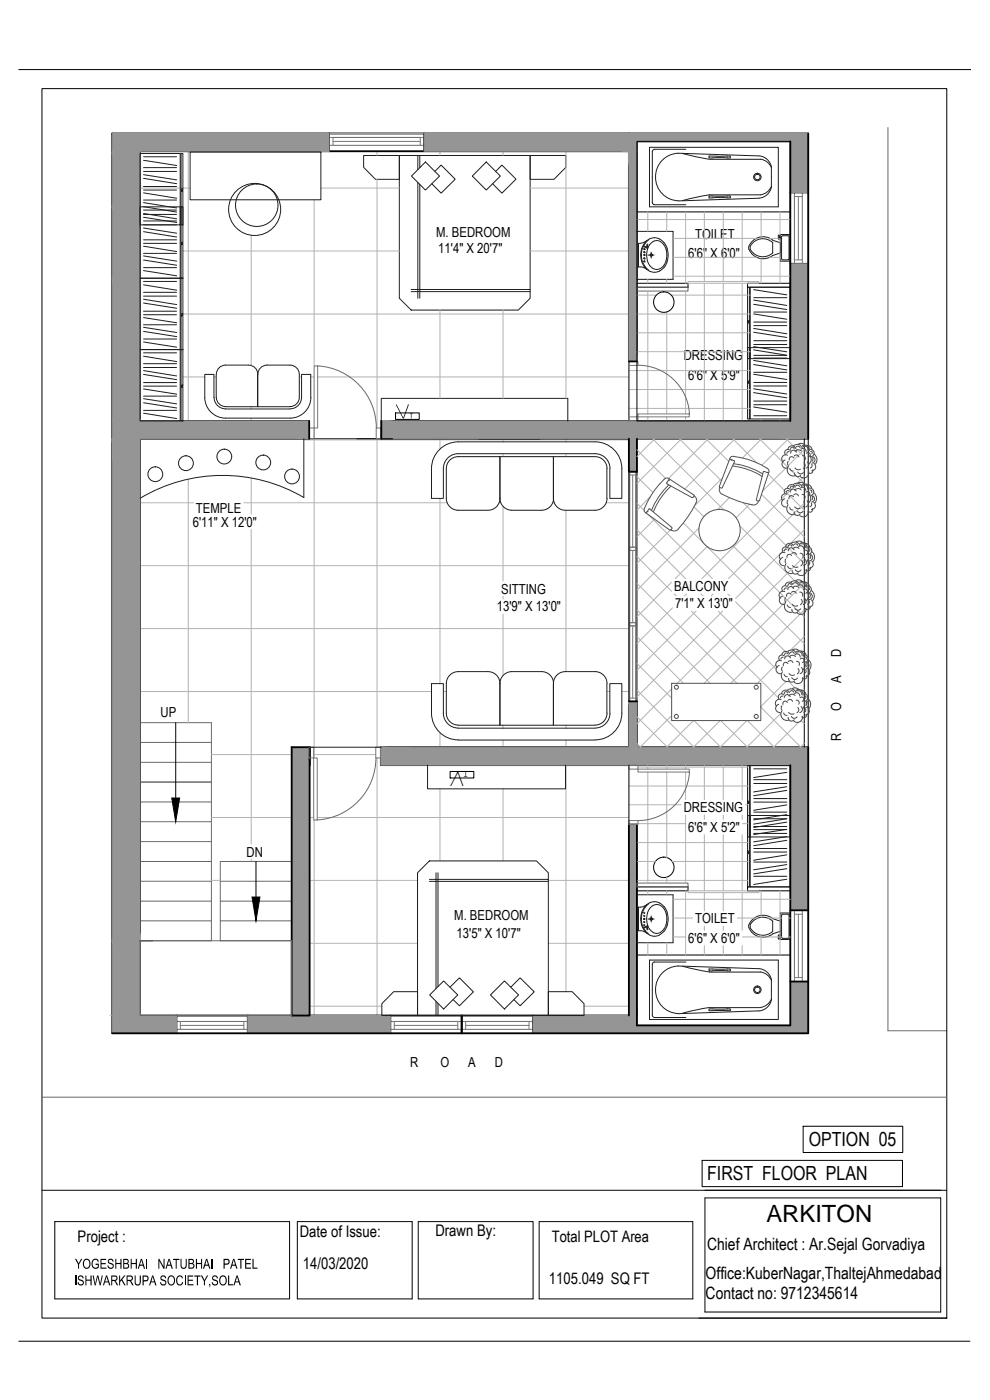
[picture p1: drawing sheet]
<svg xmlns="http://www.w3.org/2000/svg" width="297mm" height="420mm" viewBox="0 0 297 420" stroke-linecap="round" stroke-linejoin="round" font-family="sans-serif">
<!-- layer: window -->
<g fill="none" stroke="#696969" stroke-width=".3">
<path d="M266.4 38.3v271h17.7M33.7 40.1v270M99.9 41.2h26.2M99.9 43.6h26.2M238.4 59v19M240.7 59v19M191.1 86.2h15.3v1.1h-15.3zM95.3 109.8a18.6 18.6 0 0 1 17.6 18.6M191.4 109.6a15.5 15.5 0 0 1 15.5 14.6M188.9 142.6v21.6M190.7 142.6v21.6M188.9 165.2v21.7"/>
<path d="M190.7 165.2v21.7M188.9 187.8v21.7M190.7 187.8v21.7M42 216.9h21.4v65.4h-21.4M42 234.7h21.4M42 235.8v69M42 222.8h21.4M42 228.8h21.4M112.8 227.4a18.6 18.6 0 0 1-17.6 18.7M206.9 231.7a15.5 15.5 0 0 1-15.5 14.6M42 240.7h21.4M42 252.6h21.4"/>
<path d="M42 246.6h21.4M42 258.5h21.4M87.5 258.5h-21.4v23.8h21.4M42 264.5h21.4M42 276.4h21.4M42 270.4h21.4M66.1 264.5h21.4M66.1 276.4h21.4M66.1 270.4h21.4M191.1 265h15.3v1.2h-15.3zM238.4 274.4v19M240.7 274.4v19"/>
<path d="M42 282.3h45.5v22.5h-45.5zM54.1 308.9h19.1M54.1 306.5h19.1M118.3 308.9h19M118.3 306.5h19M139.7 308.9h19M139.7 306.5h19M12.6 329.3h271.5"/>
</g>
<!-- layer: frame -->
<g fill="none" stroke="#777" stroke-width=".3">
<path d="M98.7 41.2h1.2v2.4h-1.2zM99.9 42.4h26.2M126.1 41.2h1.2v2.4h-1.2zM238.4 57.8h2.3v1.2h-2.3zM239.5 59v19M238.4 78h2.3v1.2h-2.3zM94.2 109.8h1.1v18.7h-1.1zM188.7 108.5h2.7v1.2h-2.7zM92.8 128.5h1.4v3.2h-1.4zM112.9 128.5h1.4v3.2h-1.4zM188.7 125.1h2.7v1.2h-2.7zM191.4 124.2h15.4v.9h-15.4z"/>
<path d="M188.9 141.6h1.8v1h-1.8zM189.8 142.6v21.6M188.9 164.2h1.8v1h-1.8zM189.8 165.2v21.7M188.9 186.9h1.8v.9h-1.8zM189.8 187.8v21.7M188.9 209.5h1.8v1h-1.8zM92.7 224.3h1.4v3.2h-1.4zM94.1 227.5h1.1v18.6h-1.1zM112.7 224.3h1.5v3.2h-1.5zM188.7 229.6h2.7v1.2h-2.7zM191.4 230.8h15.4v.9h-15.4z"/>
<path d="M188.7 246.3h2.7v1.2h-2.7zM238.4 273.2h2.3v1.2h-2.3zM239.5 274.4v19M238.4 293.4h2.3v1.2h-2.3zM52.9 306.5h1.2v2.4h-1.2zM54.1 307.7h19.1M73.2 306.5h1.2v2.4h-1.2zM117.1 306.5h1.2v2.4h-1.2zM118.3 307.7h19M137.3 306.5h1.2v2.4h-1.2zM138.5 306.5h1.2v2.4h-1.2zM139.7 307.7h19"/>
<path d="M158.7 306.5h1.2v2.4h-1.2z"/>
</g>
<!-- layer: stair -->
<path d="M98.7 45.4h28.6M98.7 40.1h28.6M237.1 57.8v21.4M242.5 57.8v21.4M237.1 273.2v21.4M242.5 273.2v21.4M52.9 304.8h21.5M52.9 310.1h21.5M117.1 304.8h42.8M117.1 310.1h42.8" fill="none" stroke="#9f9f9f" stroke-width=".3"/>
<!-- layer: wall -->
<g fill="none" stroke="#000" stroke-width=".55">
<path d="M98.7 40.1v5.3M127.3 40.1v5.3M237.1 57.8h5.4M237.1 79.2h5.4M87.5 224.3h5.4v80.5h-5.4zM92.9 224.3v5.3M237.1 273.2h5.4M237.1 294.6h5.4M52.9 304.8v5.3M74.4 304.8v5.3M87.5 304.8h-45.5v-173.1h50.8v-5.4h-50.8v-80.9h146.7v63.1h2.4v-66.1h46v83.9h-122.7v5.4h74.3v9.9h2.4v-9.9h51.4v-91.6h-208.8v270h208.8v-85.8h-51.4v-13.8h-2.4v13.8h-74.4v5.3h122.8v78.1h-46v-60.2h-2.4v57.3h-95.8M117.1 304.8v5.3"/>
<path d="M138.5 304.8v5.3M159.9 304.8v5.3"/>
</g>
<!-- layer: dimension -->
<g fill="none" stroke="#000" stroke-width=".3">
<path d="M191.1 42.4h46v83.9h-46zM191.1 63.6h46M191.1 85h15.3v1.2h-15.3M237.1 85h-12.8v1.2h12.8M107.1 131.7h10.7M241.3 131.7v92.6M242.5 131.7v92.6M188.7 141.6v68.9M191.1 141.6v68.9M52.7 216.9v22.6M76.8 258.5v10.7M191.1 266.2h15.3v1.1h-15.3"/>
<path d="M237.1 266.2h-12.8v1.1h12.8M191.1 286.6h46M241 338h29.9v7.9h-29.9zM210.7 348.2h60.1v7.9h-60.1z"/>
<circle cx="199.2" cy="90.7" r="3.1"/>
<circle cx="199.2" cy="260.3" r="3.1"/>
</g>
<!-- layer: FINA -->
<path d="M12.6 26.6h271.5v369h-271.5zM12.6 357.2h271.5M211.5 359.5h70.8v34.3h-70.8zM16.4 366.6h70.5v23.2h-70.5zM89.2 366.6h34.5v23.2h-34.5zM125.5 366.6h34.4v23.2h-34.4zM161.8 366.6h46.1v23.2h-46.1zM209.6 395.6h74.5" fill="none" stroke="#000" stroke-width=".3"/>
<!-- layer: 0 -->
<path d="M5.6 20.9h285.4M291 20.9h.1M5.6 402.5h285.4" fill="none" stroke="#000" stroke-width=".3"/>
<!-- layer: text -->
<g fill="#000">
<path d="M22.5 377.8h.4l.7 1.4 .7-1.4h.4l-1 1.7v1.3h-.3v-1.3zM32.4 378.1l.4-.3h.7l.5 .4 .1 .4h-.3l-.4-.5h-.5l-.2 .3 .1 .5 1 .3 .3 .5v.7l-.5 .4h-.8l-.5-.5-.1-.5h.3l.2 .5 .4 .2 .5-.1 .2-.3-.1-.5-1.2-.5zM51.9 377.8h1.9v.3h-.8v2.7h-.3v-2.7h-.8zM54.2 377.8h.3v2.2l.4 .5 .7-.3 .1-2.4h.3v2.4l-.6 .6h-.7l-.4-.4zM71.3 377.8h1.9v.3h-.8v2.7h-.3v-2.7h-.8zM23.5 383l.9-.3 .6 .4 .1 .5-.3 .1-.1-.4-.3-.2-.7 .3 .1 .5 1.1 .4 .3 .4-.1 .6-.4 .5h-.7l-.6-.5-.1-.5h.3l.1 .4 .4 .3 .5-.1 .3-.3-.2-.5-1.3-.7zM25.6 382.8h.3v1.2h1.2v-1.2h.4v3h-.4v-1.4h-1.2v1.4h-.3zM27.7 378.2l.6-.4 1.1 .2 .2 .6-.2 .1-.4-.6-.8 .1-.3 .4-.1 .9 .4 .8 .6 .2 .6-.3v-.6h-.7v-.4h.9l-.1 1.3-1.1 .3-.6-.3-.4-1.1zM27.8 382.8h.3l.4 2.5 .6-2.5h.4l.5 2.5 .5-2.5h.3l-.6 3h-.3l-.6-2.7-.6 2.7h-.3zM30.2 377.8h1.6v.3h-1.3v1h1.3v.3h-1.3v1h1.4v.4h-1.7zM34.6 377.8h.3v1.2h1.2v-1.2h.4v3h-.4v-1.4h-1.2v1.4h-.3zM35.7 382.8h.3v1.5l1.2-1.5h.4l-.9 1.2 1 1.8h-.4l-.8-1.5-.5 .4v1.1h-.3z"/>
<path d="M39.2 377.8h.3v1.2h1.2v-1.2h.4v3h-.4v-1.4h-1.2v1.4h-.3zM40.4 382.8h.3v2.1l.4 .6 .7-.3 .1-2.4h.4l-.1 2.3-.4 .7h-.9l-.5-.6zM47.5 377.8h.3l1.3 2.3v-2.3h.3v3h-.4l-1.2-2.4v2.4h-.3zM48.2 383.1l.4-.3 .6-.1 .6 .6v.3l-.3 .1v-.4l-.4-.2-.6 .1-.1 .3 .1 .3 1.3 .7 .1 .8-.4 .5h-.8l-.6-.4-.1-.6h.3l.1 .4 .4 .3 .6-.1 .2-.4-.1-.3-1.3-.7zM53.2 383l1-.3 .6 .6 .1 .3-.3 .1-.3-.5-.5-.1-.6 .6v1.2l.4 .5 .6 .1 .4-.8 .4 .1-.7 1h-.6l-.7-.6-.2-1.3zM56.3 382.8h1.7v.3h-1.4v1h1.3v.3h-1.3v1h1.5v.4h-1.8zM58.3 382.8h1.9v.3h-.8v2.7h-.3v-2.7h-.8zM58.8 377.8h.3v1.2h1.2v-1.2h.3v3h-.3v-1.4h-1.2v1.4h-.3zM60.3 382.8h.3l.8 1.4 .7-1.4h.4l-1 1.7v1.3h-.3v-1.3zM62.8 385.3h.3v.7l-.3 .3zM63.9 382.9l1.1-.1 .3 .5 .1 .3-.3 .1-.5-.6-.5 .1-.2 .2 .2 .5 1.3 .6-.1 .9-.5 .4-.9-.1-.3-.6v-.3h.3v.3l.5 .4h.3l.4-.4-.1-.5-1.2-.5-.2-.7zM68.4 382.8h.4v2.6h1.1v.4h-1.5z"/>
<path d="M73.5 377.8h1.8v.3h-1.4v1h1.3v.3h-1.3v1h1.4v.4h-1.8zM75.7 377.8h.4v2.6h1.1v.4h-1.5z"/>
<path d="M25.2 378.1l.5-.3h.6l.7 .6 .1 1.6-.7 .8h-.8l-.6-.7-.1-1.2zM25.6 378.2l-.4 .7v.9l.4 .6 .6 .1 .6-.7-.1-1.2-.4-.5z"/>
<path d="M37 377.8h1.1l.5 .4v.6l-.3 .4 .4 .2v.7l-.4 .6-1.3 .1zM37.3 378.1v.9l1-.1-.1-.7zM37.3 379.4v1l1-.1v-.8z"/>
<path d="M56.5 377.8h1.2l.5 .4v.7l-.3 .3 .4 .3v.5l-.3 .7-1.5 .1zM56.9 378.1v.9l1-.1-.1-.7zM56.9 379.4v1l1-.1v-.8z"/>
<path d="M67.1 377.8h1.2l.6 .6-.3 1-1.2 .2v1.2h-.3zM67.4 378.1v1.1h.8l.3-.2v-.7z"/>
<path d="M31.8 382.8h.3l1 3h-.4l-.2-.9h-1l-.3 .9h-.3zM31.9 383.1l-.3 1.5h.8z"/>
<path d="M33.4 382.8h1.3l.4 .2 .1 .9-.6 .5 .8 1.4-.4-.1-.8-1.3h-.5v1.4h-.3zM33.7 383.1v1l1.2-.2v-.5l-.2-.2z"/>
<path d="M38 382.8h1.3l.5 .3v.8l-.6 .5 .9 1.4-.5-.1-.8-1.3h-.5v1.4h-.3zM38.3 383.1v1l1.2-.2 .1-.5-.3-.2z"/>
<path d="M42.8 382.8h1.3l.5 .7-.3 .9-1.2 .2v1.2h-.3zM43.1 383.1v1.1l1.1-.1 .1-.6-.3-.3z"/>
<path d="M42.3 377.8h.3l.9 3h-.3l-.3-.9h-1l-.2 .9h-.4zM42.4 378.1l-.4 1.4h.8z"/>
<path d="M45.6 382.8h.4l1 3h-.4l-.3-.9h-1l-.2 .9h-.4zM45.8 383.1l-.4 1.5h.8z"/>
<path d="M50.6 383.1l1-.4 .8 .7 .1 1.5-.7 .9-.9-.1-.6-.7v-1.1zM50.9 383.2l-.3 .7v1l.4 .5 .6 .1 .6-.8-.1-1.1-.4-.5z"/>
<path d="M50.6 377.8h.3l1 3h-.4l-.3-.9h-1l-.2 .9h-.4zM50.7 378.1l-.4 1.4h.9z"/>
<path d="M61.8 377.8h.4l.9 3h-.3l-.3-.9h-1l-.3 .9h-.3zM62 378.1l-.4 1.4h.8z"/>
<path d="M66.1 383.2l.4-.4 .7-.1 .6 .6 .2 1.3-.6 1.1-.9 .1-.6-.6-.1-1.1zM66.5 383.2l-.4 .6v1l.5 .6 .6 .1 .5-.6v-1.2l-.6-.6z"/>
<path d="M69.9 377.8h.4l1 3h-.4l-.3-.9h-.9l-.3 .9h-.4zM70.1 378.1l-.4 1.4h.8z"/>
<path d="M71 382.8h.3l1 3h-.4l-.3-.9h-1l-.2 .9h-.4zM71.1 383.1l-.4 1.5h.8z"/>
</g>
<path d="M44 377.8v3M55.5 382.8v3" fill="none" stroke="#000" stroke-width=".3"/>
<path d="M63.6 377.8v3M22.7 382.8v3" fill="none" stroke="#000" stroke-width=".34"/>
<!-- layer: furniture -->
<g fill="none" stroke="#1d1d1d" stroke-width=".3">
<path d="M42 46.1h12.1v21.4h-12.1zM43.1 56h9.9M43.1 57h9.9M43.1 57.9l9.9 1.6M43.1 53.5l9.9 1.6M43.1 51.4h9.9M43.1 47h9.9M43.1 48.1l9.9 1.6M43.1 50.3h9.9M43.1 52.4l9.9 1.6M54.3 46.1h.6v10.6h-.3v.6h-.3zM54.6 56.8h.3v10.7h-.6v-10.1h.3z"/>
<path d="M57 45.6h39.3v14.4h-39.3zM109.1 46.7h10.7v7.1h-7.1l-3.6-3.6zM119.8 46.7h39.3v42.8l-3.6 3.6h-32.1l-3.6-3.6zM125.4 46.7v4.2M125.4 54.8v34.7M126 46.7v3.6M126 55.3v34.2M127.6 48.6l4.3 4.2-4.3 4.2-4.1-4.2zM130.5 51.4l1.8-1.9 4.3 4.3-4.3 4.2-2.7-2.9M145.9 48.6l4.2 4.2-4.2 4.2-4.2-4.2zM148.7 51.4l1.9-1.9 4.2 4.3-4.2 4.2-2.8-2.9M159.1 46.7h10.7v3.5l-3.6 3.6h-7.1z"/>
<path d="M194.9 44.2h38.6v17.9h-38.6zM196.4 44.8h9.4M196.4 44.8l-.5 .2-.2 .5v15.3l.2 .4 .5 .2M204.8 46.1l8 1.7h15.4l1.2 .3 1 .7 1.1 1.6M212.7 46.8h6.4v.6h-6.4zM212.9 58.5l-8.1 1.7M213.7 59.4h-1v-.6h6.4v.6h-.9M218.3 59.4h-4.6M227.7 46.8l-24.2-.8a7.1 7.1 0 0 0-6.8 7.1 7.1 7.1 0 0 0 6.8 7.2M227.8 46.8a4.2 4.2 0 0 1 3.7 3.5v5.6a4.1 4.1 0 0 1-3.7 3.6l-24.3 .8M231.5 55.9l-.7 1.1-.9 .8-1.7 .7h-15.4M42 62.1h12.1v21.4h-12.1z"/>
<path d="M43.1 73h9.9M43.1 72h9.9M43.1 76.8l9.9 1.6M43.1 73.9l9.9 1.6M43.1 76h9.9M43.1 78l9.9 1.6M43.1 69.5l9.9 1.6M43.1 67.5h9.9M43.1 63h9.9M43.1 64.1l9.9 1.6M43.1 66.3h9.9M43.1 68.4l9.9 1.6"/>
<path d="M43.1 60.8l9.9 1.6M43.1 60h9.9M43.1 62l9.9 1.6M43.1 64.4h9.9M43.1 65.2l9.9 1.6M54.3 62.1h.6v10.6h-.3v.6h-.3zM54.6 72.8h.3v10.7h-.6v-10.1h.3zM191.1 69.4h10.8v14.4h-10.8M191.6 73v7.1M192.2 73h-.7v7.1l1.2 .1 1.4 .7M192.6 74.5l-.4 2 .4 2.1M192.6 78.6l.9 1.6"/>
<path d="M192.7 74.5l-.3 2 .3 2M192.8 78.5l.8 1.6M193 73.9l1.3 .7M193.1 73.9l-.3 .7M193.1 77.4l.2 .3M193.1 78.3l.2 .3M193.1 74.6l.2 .3M193.1 75.5l.2 .3M193.3 77.3l.1 .3M193.3 77.7h.1M193.3 78.2l.1 .3M193.3 78.6h.1"/>
<path d="M193.3 74.5l.1 .3M193.3 74.9h.1M193.3 75.5l.1 .2M193.3 75.8h.1M193.6 73l-.4 .7M194.1 72.2l-1.8 .8M194.2 73.2l-.1 1.1-1-.5M194.4 73.3l-.2 .6 .2 .5M194.5 76.6h1.8M194.5 72.1l-.9 .9M195.4 75.7v1.8M195.9 72.5a5.1 5.1 0 0 0 .3 8.2 3.1 3.1 0 0 0 3.8-3.3 4.7 4.7 0 0 0-1.8-4.9"/>
<path d="M195.9 72.5a2.18 2.18 0 0 1 2.3 0M196.4 61.4h9.4M199.2 72.9a3.7 3.7 0 0 0-3.8-1.4 3.7 3.7 0 0 0-2.8 3M199.3 72.9l.7 1.3 .4 1.5v1.2l-.3 1.7M200.2 78.6l-.9 1.6M226 72.7a4.2 4.2 0 0 1 5.8 .2l.1 3a4.1 4.1 0 0 1-6.8-1.5 2.08 2.08 0 0 1 .9-1.7zM234.1 71.3h-.2v-.7h-.4v1.1h.6M234.1 70.4h3v8h-3zM234.1 72.9l-2.2-.8a4.5 4.5 0 0 0-7.3 2.4 4.6 4.6 0 0 0 7.3 2.1l2.2-.7M234.5 77.6l.4 .3M234.9 78h1.5M236.4 70.8h-1.7l-.2 .2v6.6"/>
<path d="M236.4 70.8l.4 .3M236.7 71.1v6.5M236.8 77.6l-.4 .3M42 83.5h12.1v21.4h-12.1zM43.1 80.3h9.9M43.1 81.2l9.9 1.6M43.1 93.4h9.9M43.1 94.5h9.9M43.1 98.2l9.9 1.6M43.1 95.3l9.9 1.6M43.1 97.5h9.9M43.1 99.5l9.9 1.5"/>
<path d="M43.1 90.9l9.9 1.6M43.1 88.9h9.9M43.1 84.5h9.9M43.1 85.5l9.9 1.6M43.1 87.7h9.9M43.1 89.8l9.9 1.6M54.3 83.5h.6v10.7h-.3v.6h-.3zM54.6 94.2h.3v10.7h-.6v-10.1h.3zM123.4 86.9h35.7M123.4 87.5h35.7M193.5 80.2l1.3 1.2M193.6 80.1l.9 .9"/>
<path d="M197.9 81.3a3.2 3.2 0 0 1-3 0M199.2 80.2l-1.3 1.2M224.3 86.2h.5v10.1h-.3v.6h-.2zM224.6 96.4h.2v11.2h-.5v-10.6h.3zM225.1 86.2h12v21.4h-12zM226.1 91.3l10 1.6M226.1 94.2l10 1.6M226.1 90.1l10 1.6M226.1 86.9l10 1.6M226.1 98.6l10 1.6M226.1 99.7l10 1.6M226.2 97.7h9.9"/>
<path d="M226.2 96.7h9.9M226.2 93.7h9.9M226.2 89.3h9.9M42 104.9h12.1v21.4h-12.1zM43.1 114.8h9.9M43.1 115.9h9.9M43.1 119.6l9.9 1.6M43.1 116.7l9.9 1.6M43.1 118.9h9.9M43.1 112.4l9.9 1.5M43.1 110.3h9.9M43.1 105.9h9.9"/>
<path d="M43.1 106.9l9.9 1.6M43.1 109.1h9.9M43.1 111.2l9.9 1.6M43.1 101.7h9.9M43.1 102.6l9.9 1.6M54.3 104.9h.6v10.7h-.3v.6h-.3zM54.6 115.6h.3v10.7h-.6v-10.1h.3zM61.4 112.4h2.8v6.8a3.5 3.5 0 0 0 3.5 3.5h19.3a3.5 3.5 0 0 0 3.5-3.4v-6.9h2.7l.1 6.8a6.2 6.2 0 0 1-6.3 6.3h-19.3a6.2 6.2 0 0 1-6.3-6.2zM65.5 110.6a2.77 2.77 0 0 1 2.2-1h6.9a2.77 2.77 0 0 1 2.8 2.7l-.1 9.8-9.6-.1a2.84 2.84 0 0 1-2.8-2.7v-7zM78.4 110.2l1.7-.6h6.9a2.77 2.77 0 0 1 2.8 2.7v7a2.77 2.77 0 0 1-2.8 2.7l-9.7 .1v-9.7a2.99 2.99 0 0 1 1.1-2.2zM188.7 108.5v17.8M224.3 104.3h.5v10.1h-.3v.6h-.2z"/>
<path d="M224.6 114.4h.2v11.3h-.5v-10.7h.3zM225.1 104.3h12v21.4h-12zM226.1 109.4l10 1.6M226.1 112.3l10 1.6M226.1 108.2l10 1.6M226.1 105l10 1.6M226.1 116.7l10 1.6M226.1 117.8l10 1.6M226.1 104l10 1.6M226.2 115.8h9.9M226.2 114.8h9.9M226.2 111.7h9.9"/>
<path d="M226.2 107.5h9.9M226.2 102.2h9.9M226.2 106.7h9.9M226.2 103.4h9.9M43.1 120.9l9.9 1.5M43.1 123.2h9.9M43.1 124l9.9 1.6M91.2 131.7v17.6a48.1 48.1 0 0 0-49.2 .2M92.8 131.7h21.4M114.4 126.4v-6.8h56v6.8M135 138.1a3.6 3.6 0 0 1 2.5-1.1h12.5v12.6a3.6 3.6 0 0 1-3.6 3.5h-8.9a3.6 3.6 0 0 1-3.6-3.5v-9a3.6 3.6 0 0 1 1.1-2.5zM166 137h12.6a3.5 3.5 0 0 1 3.5 3.6v9a3.6 3.6 0 0 1-3.5 3.5h-9a3.6 3.6 0 0 1-3.6-3.5z"/>
<path d="M226.1 122.1l10 1.6M226.2 120.4h9.9M226.2 124.8h9.9M226.2 121.5h9.9M150 149.6v-12.6h16v12.6M150 149.6a3.6 3.6 0 0 0 3.6 3.5h8.9M166.1 149.6a3.6 3.6 0 0 1-3.6 3.5M183 140.6a4.5 4.5 0 0 0-4.5-4.4h-41a4.5 4.5 0 0 0-4.5 4.4v9h-3.5v-9a8 8 0 0 1 8-8h41a8 8 0 0 1 8.1 8v9h-3.6v-9M129.5 214a8 8 0 0 0 8 8.1M129.5 214.1v-8.9h3.5v8.9M133.9 214a3.6 3.6 0 0 0 3.6 3.6M150 205.2v12.4h-12.5"/>
<path d="M150 205.2v12.4h16v-12.4M150 205.1a3.6 3.6 0 0 0-3.6-3.5h-8.9a3.6 3.6 0 0 0-3.6 3.5v9M162.5 201.6h-8.9a3.6 3.6 0 0 0-3.6 3.5M162.5 201.6a3.6 3.6 0 0 1 3.6 3.5M166 205.1a3.6 3.6 0 0 1 3.6-3.5h9a3.6 3.6 0 0 1 3.5 3.5v9M166 205.2v12.4h12.5M182.1 214a3.6 3.6 0 0 1-3.5 3.6M183 214.1v-8.9h3.6v8.9M183 214a4.5 4.5 0 0 1-4.5 4.5h-41a4.5 4.5 0 0 1-4.5-4.5M186.6 214a8 8 0 0 1-8 8.1M92.6 224.3h21.8M92.7 227.9h.2"/>
<path d="M128.3 229.6v7.1h41.4v-7.1M137.5 222.1h41M188.7 229.6v17.9M224.3 229.8h.5v11.2h-.2v-.6h-.3zM225.1 229.8h12v21.4h-12zM226.2 239.7h9.9M226.2 235.1h9.9M226.2 230.7h9.9M226.2 234h9.9M236.1 237.2l-10 1.6M236.1 231.8l-10 1.6M236.1 236.1l-10 1.6"/>
<path d="M87.5 258.5v46.3M128.8 258.4h32.2l3.5 3.5v42.9h-39.2v-42.9zM224.3 240.5h.2v.6h.3v10.1h-.5zM224.3 244.7h.5v11.3h-.2v-.6h-.3zM224.3 255.5h.2v.6h.3v10.1h-.5zM225.1 244.7h12v21.5h-12zM226.2 240.7h9.9M226.2 243.7h9.9M226.2 245.7h9.9l-10 1.6M226.2 248h9.9M226.2 254.6h9.9M226.2 255.7h9.9"/>
<path d="M226.2 258.7h9.9M226.2 250.1h9.9M226.2 249h9.9M236.1 244.5l-10 1.6M236.1 241.6l-10 1.6M236.1 248.9l-10 1.6M236.1 259.5l-10 1.5M236.1 256.6l-10 1.6M236.1 252.2l-10 1.6M236.1 246.7l-10 1.6M236.1 251.1l-10 1.6M128.8 264.5h35.7"/>
<path d="M128.8 263.9h35.7M130.8 261.9v34.8M131.4 261.9v34.2M191.1 268.5h10.8v14.4h-10.8M191.6 272.3v7M192.2 272.3h-.7v7l1.2 .1 1.4 .7M192.6 273.8l-.4 2 .4 2M192.6 277.8l.9 1.7M192.7 273.8l-.3 2 .3 2M192.8 277.8l.3 .6M193.2 278.6l.4 .7M193.3 274.7l-.2 .3"/>
<path d="M193.3 273.8l-.2 .2M193.3 277.5l-.2 .2M193.3 276.5l-.2 .3M193.4 274.8l-.1 .3M193.4 273.9l-.1 .3M193.4 277.6l-.1 .2M193.4 276.6l-.1 .3M193.5 279.4l1.3 1.2M193.5 272.1l-.9 1.6M193.6 279.3l.9 .9M193.6 272.2l-.8 1.6M194.1 278.1l.1 1"/>
<path d="M194.1 271.5l-1.8 .7M194.1 278.1l-1 .5M194.3 277.5a3.9 3.9 0 0 0 1.6 2.3M194.3 277.5a4.6 4.6 0 0 1 2.5-6 3.5 3.5 0 0 1 3.3 3.9l-.3 2.1M194.3 277.8l-1.3 .6M194.4 277.9l-.2 .6 .2 .5M194.5 275.8h1.8M194.5 271.4l-.9 .8M195.4 274.9v1.8M195.9 279.8a2.18 2.18 0 0 0 2.3 0M199.2 272.1a3.5 3.5 0 0 0-5.7 0M199.2 279.4l-1.3 1.2"/>
<path d="M199.3 272.1l.9 1.6M199.9 277.5a3.9 3.9 0 0 1-1.7 2.3M200.1 273.8l.3 1.6v1.2l-.4 1.6-.7 1.3M226 276.4a4.3 4.3 0 0 1 5.8 .1l.1 3a4.1 4.1 0 0 1-6.8-1.5 1.96 1.96 0 0 1 .9-1.6zM226.2 263h9.9M234.1 274h3v8h-3zM234.1 276.5l-2.2-.8a4.5 4.5 0 0 0-7.3 2.4 4.6 4.6 0 0 0 7.3 2.2l2.2-.8M236.1 260.7l-10 1.6M236.1 263.9l-10 1.5M236.4 274.4h-1.7l-.2 .2v6.6l.2 .4h1.7M236.4 274.4l.4 .3M236.7 274.8v6.4"/>
<path d="M42 282.3h3.8M118.1 297.6h7.2v7.2h-10.7v-3.6zM128.9 298.6l4.2-4.2 4.2 4.2-4.2 4.2zM135 296.3l2.9-2.8 4.1 4.2-4.1 4.2-2-1.9M147.2 298.6l4.2-4.2 4.2 4.2-4.2 4.2zM153.3 296.3l2.8-2.8 4.2 4.2-4.2 4.2-1.9-1.9M164.5 297.6h7.2l3.5 3.6v3.6h-10.7zM194.9 280.6a3.2 3.2 0 0 0 3 0M194.9 288.1h38.6v17.9h-38.6zM196.4 288.7h9.4M196.4 288.7l-.5 .2-.2 .5v15.3l.2 .5 .5 .2M204.8 290l8.1 1.7"/>
<path d="M212.8 291.7h15.4l1.2 .4 1 .6 1.1 1.6M213.7 291.4h-1v-.6h6.4v.6h-.9M218.3 291.3h-4.6M227.7 290.7l-24.2-.8a7.1 7.1 0 0 0-6.8 7.1 7.1 7.1 0 0 0 6.8 7.2M227.8 290.7a4.2 4.2 0 0 1 3.7 3.5M231.5 294.3v5.6M231.5 299.8l-.7 1-.9 .9-1.7 .7h-15.4M231.5 299.8a4.2 4.2 0 0 1-3.7 3.6M234.1 280.6h-.6v1.2h.4v-.8h.2M236.8 281.2l-.4 .4M130.8 300.5v4.3M131.4 301.1v3.7"/>
<path d="M196.4 305.4h9.4M212.7 302.8h6.4v.5h-6.4zM212.9 302.4l-8.1 1.7M227.7 303.4l-24.2 .8"/>
<circle cx="227.2" cy="53.1" r="1.12"/>
<circle cx="227.2" cy="53.1" r=".83"/>
<circle cx="76.4" cy="62.9" r="7.8"/>
<circle cx="77" cy="61.6" r="6.4"/>
<circle cx="193.3" cy="76.5" r=".19"/>
<circle cx="195.4" cy="76.5" r=".36"/>
<circle cx="195.4" cy="76.5" r=".28"/>
<circle cx="55.8" cy="139" r="2.22"/>
<circle cx="67.3" cy="137" r="2.22"/>
<circle cx="79" cy="138.8" r="2.22"/>
<circle cx="46.6" cy="142.3" r="2.22"/>
<circle cx="87.6" cy="143" r="2.22"/>
<circle cx="193.3" cy="275.8" r=".19"/>
<circle cx="195.4" cy="275.8" r=".28"/>
<circle cx="195.4" cy="275.8" r=".36"/>
<circle cx="227.2" cy="297" r="1.12"/>
<circle cx="227.2" cy="297" r=".83"/>
</g>
<!-- layer: electric -->
<path d="M118.7 121.4h.3l2 4 1.4-4h.3l-1.5 4.2-.4-.1zM122.9 124.1h1v.2h-.4v1.3h-.2v-1.3h-.4z" fill="#000"/>
<path d="M118.7 123.9h7.1v2h-7.1zM135.1 231.5h7.1v2h-7.1z" fill="none" stroke="#000" stroke-width=".3"/>
<!-- layer: tiles -->
<g fill="none" stroke="#b2b2b2" stroke-width=".3">
<path d="M42 56.4h15M56.5 45.4v80.9M94.2 60v49.8M96.3 56.4h23.5M113.1 45.4v1.3M113.1 53.8v74.7M132 45.4v1.3M150.9 45.4v1.3M159.1 56.4h29.6M169.8 45.4v74.2M188.7 45.4v80.9M54.9 75.3h64.9"/>
<path d="M75.4 70.6v39.1M159.1 75.3h29.6M191.1 65.9h46M194.4 63.6v5.8M200 63.6v5.8M201.9 77.2h25.1M201.9 71.6h25M205.7 63.6v21.4M211.3 63.6v20.9M217 63.6v20.9M222.7 63.6v20.9M228.4 63.6v7.5"/>
<path d="M228.4 77.6v7.4M230.9 77.2h3.2M231 71.6h2.5M234 63.6v7M234 71.7v1.1M234 75.9v9.1M54.9 94.2h133.8M132 93.1v26.5M150.9 93.1v26.5M191.1 94.2h33.2M191.1 99.9h33.2M191.1 88.6h5.8"/>
<path d="M194.4 83.8v1.2M194.4 87.3v36.9M200 83.8v1.2M200 87.3v.5M200 93.6v30.6M201.4 88.6h22.9M201.9 82.9h35.2M205.7 87.3v36.9M206.4 84.5h21.3v.5h-21.3zM211.3 85v41.3M217 85v41.3M222.7 85v41.3"/>
<path d="M224.8 94.2h.3M224.8 99.9h.3M224.8 88.6h.3M54.9 113.1h6.5M64.2 113.1h.7M89.8 113.1h.7M93.2 113.1h1M95.3 113.1h93.4M188.7 116.9h35.6M188.7 111.2h35.6M191.1 105.6h33.2M224.8 116.9h.3"/>
<path d="M224.8 111.2h.3M224.8 105.6h.3M75.4 122.1v.6M75.4 125.5v.8M91.2 132h97.5M94.2 128.5v99M113.1 131.7v92.6M132 131.7v3.1M150.9 131.7v.9M150.9 136.2v.8M169.8 131.7v.9M169.8 136.2v.8"/>
<path d="M188.7 131.7v92.6M188.7 122.6h35.6M191.1 135l8.6 8.6M194.4 125.1v1.2M195.8 131.7l21.3 21.3M196.5 131.7l-5.4 5.3M200 125.1v1.2M203.8 131.7l12.7 12.6M204.5 131.7l-13.4 13.4M205.7 125.1v1.2M211.8 131.7l6.9 6.8M212.5 131.7l-11.9 11.9"/>
<path d="M219.9 131.7l7.1 7.2M220.5 131.7l-15 15M224.8 122.6h.3M227.9 131.7l13.4 13.4M228.4 125.7v.6M228.5 131.7l-5.7 5.7M234 125.7v.6M235.9 131.7l5.4 5.4M236.6 131.7l-8 7.9M241.3 134.9l-12.5 12.5M42 150.9h16.1M56.5 143.8v73.1"/>
<path d="M73.2 150.9h61M75.4 143.5v10.8M75.4 158.9v94.4M132 149.6v55.6M149.7 150.9h.6M150.9 151.9v22.4M165.8 150.9h.5M169.8 153.1v48.5M181.8 150.9h6.9M191.1 159l14.6 14.7M191.1 151l2.2 2.2M191.1 143l4.8 4.8"/>
<path d="M194.6 154.5l19.2 19.2M195.1 149.1l-4 4M196.4 155.8l-5.3 5.3M201.1 159.1l-10 10M205 156.9l5.9 5.9M208.2 152.1l3 2.9M209.7 158.5l-18.6 18.6M216.8 143.4l-8.4 8.4M218.8 149.4l-3.5 3.5M222 157.8l19.3 19.4M223 150.8l18.3 18.4M224.9 151.4l-4 4"/>
<path d="M228.5 148.4l12.8 12.7M230.5 142.3l10.8 10.8M241.3 142.9l-30.7 30.8M241.3 151l-22.7 22.7M241.3 159l-20.6 20.6M42 169.8h146.7M150.9 179v.8M191.1 175.1l30 30M191.1 167l10.4 10.4M201.5 174.7l-10.4 10.4M202.3 178.3l.6 .5M206 178.3l-.6 .5"/>
<path d="M210.3 178.3l.6 .5M212.1 164.1l-9.5 9.6M212.2 164.1l29.1 29.1M214 178.3l-.6 .5M218.4 178.3l.5 .5M219.9 163.8l21.4 21.4M241.3 167l-38.1 38.1M241.3 175l-30 30.1M42 188.7h146.7M150.9 184.3v18.4M191.1 199.1l10.4 10.4M191.1 191.1l14 14"/>
<path d="M191.1 183.1l22 22M201.8 182.4l-10.7 10.7M207.4 183.4l26.2 26.1M208.8 183.4l-17.7 17.8M215.5 183.4l17.3 17.4M216.8 183.4l-25.7 25.8M220.7 180.6l14.9 14.9M232.7 199.6l-5.4 5.5M241.3 183l-22 22.1M241.3 191l-4.1 4.1M42 207.5h87.5M132 220v4.3"/>
<path d="M133 207.5h.9M150.9 217.6v.9M169.8 217.6v.9M182.1 207.5h.9M186.6 207.5h2.1M191.1 215.1l9.2 9.2M191.1 207.1l17.2 17.2M201.5 206.8l-10.4 10.4M201.5 214.8l-9.5 9.5M208.1 216.3l-8.1 8M208.3 216.3l8 8M216.1 216.3l-8.1 8"/>
<path d="M216.3 216.3l8 8M224.1 216.3l-8 8M224.3 216.3l8 8M228.3 212.2l12 12.1M234.3 214.1l-10.2 10.2M234.3 202.2l.1 .2M235.8 204.5l-7.5 7.6M236.6 204.5l2 2M239.6 216.8l-7.5 7.5M240.4 216.3l.9 .9M240.9 215.4l-.2 .3M241.3 207.1l-.3 .2"/>
<path d="M63.4 226.5h24.1M94.1 226.5h18.6M113.1 227.5v77.3M132 236.7v21.7M150.9 222.1v2.2M150.9 236.7v21.7M169.8 222.1v2.2M169.8 229.6v68M188.7 235.9h35.6M188.7 229.6v75.2M191.1 223.1l1.1 1.2M191.4 230.2h32.9"/>
<path d="M194.4 229.6v1.2M194.4 231.7v33.3M200 229.6v1.2M200 231.7v25.7M205.7 229.6v1.2M205.7 231.7v8.3M211.3 229.6v10.4M217 229.6v10.4M222.7 229.6v10.4M241.3 223.1l-1.2 1.2M63.4 245.3h24.1M75.4 257.8v.7"/>
<path d="M92.9 245.3h1.2M94.2 246.1v58.7M95.2 245.3h93.5M188.7 241.5h15.7M191.3 258.5h5.4M191.4 252.9h32.9M191.4 247.2h14.4M201.6 258.5h22.7M205.7 244.6v20.4M211.3 244.6v1.3M211.3 250.5v16.8M217 244.6v1.3"/>
<path d="M217 250.5v16.8M222.7 244.6v1.3M222.7 250.5v16.8M222.7 247.2h1.6M223.7 241.5h.6M63.4 264.2h2.7M92.9 264.2h32.4M164.5 264.2h24.2M191.3 264.2h33M194.4 267.3v1.2M200 263.2v1.8M200 267.3v1.2"/>
<path d="M201.9 275.5h5.9M201.9 269.9h35.2M205.7 267.3v19.3M206.4 267.3h21.3v.6h-21.3zM211.3 267.9v5.4M211.3 277.9v1.3M217 267.9v5.4M217 277.9v1.3M221.2 275.5h6.1M222.7 267.9v11.3M228.4 267.3v8M230.3 275.5h4.2"/>
<path d="M234 267.3v19.3M236.7 275.5h.4M92.9 283.1h32.4M164.5 283.1h24.2M194.4 282.9v3.7M200 282.9v3.7M201.9 281.2h3.9M211.3 283.8v2.8M217 283.8v2.8M222.7 283.8v2.8M222.7 281.2h11.8M228.4 280.7v5.9"/>
<path d="M236.7 281.2h.4M92.9 302h21.7M175.2 302h13.5"/>
</g>
<!-- layer: furniture -->
<g fill="#939598" stroke="#939598" stroke-width=".3">
<path d="M127.3 40.1l115.2 2.3v-2.3zM127.3 40.1l115.2 2.3h-115.2z"/>
<path d="M127.3 42.4l63.8 3v-3zM127.3 42.4l63.8 3h-63.8z"/>
<path d="M33.7 40.1l65 5.3v-5.3zM33.7 40.1l65 5.3h-65z"/>
<path d="M33.7 45.4l8.3 .7v-.7zM33.7 45.4l8.3 .7h-8.3z"/>
<path d="M237.1 42.4l5.4 15.4v-15.4zM237.1 42.4l5.4 15.4h-5.4z"/>
<path d="M33.7 46.1l8.3 16v-16zM33.7 46.1l8.3 16h-8.3z"/>
<path d="M33.7 62.1l8.3 21.4v-21.4zM33.7 62.1l8.3 21.4h-8.3z"/>
<path d="M188.7 45.4l2.4 63.1v-63.1zM188.7 45.4l2.4 63.1h-2.4z"/>
<path d="M237.1 79.2l5.4 47.1v-47.1zM237.1 79.2l5.4 47.1h-5.4z"/>
<path d="M33.7 83.5l8.3 42.8v-42.8zM33.7 83.5l8.3 42.8h-8.3z"/>
<path d="M114.4 126.3l128.1 5.4v-5.4zM114.4 126.3l128.1 5.4h-128.1z"/>
<path d="M33.7 126.3l59.1 5.4v-5.4zM33.7 126.3l59.1 5.4h-59.1z"/>
<path d="M188.7 131.7l2.4 9.9v-9.9zM188.7 131.7l2.4 9.9h-2.4z"/>
<path d="M188.7 210.5l2.4 13.8v-13.8zM188.7 210.5l2.4 13.8h-2.4z"/>
<path d="M87.5 224.3l5.2 3.2v-3.2zM87.5 224.3l5.2 3.2h-5.2z"/>
<path d="M114.3 224.3l128.2 5.3v-5.3zM114.3 224.3l128.2 5.3h-128.2z"/>
<path d="M237.1 229.6l5.4 43.6v-43.6zM237.1 229.6l5.4 43.6h-5.4z"/>
<path d="M33.7 131.7l8.3 150.6v-150.6zM33.7 131.7l8.3 150.6h-8.3z"/>
<path d="M188.7 247.5l2.4 57.3v-57.3zM188.7 247.5l2.4 57.3h-2.4z"/>
<path d="M87.5 227.5l5.4 77.3v-77.3zM87.5 227.5l5.4 77.3h-5.4z"/>
<path d="M33.7 282.3l8.3 22.5v-22.5zM33.7 282.3l8.3 22.5h-8.3z"/>
<path d="M237.1 294.6l5.4 13.1v-13.1zM237.1 294.6l5.4 13.1h-5.4z"/>
<path d="M159.9 304.8l31.2 2.9v-2.9zM159.9 304.8l31.2 2.9h-31.2z"/>
<path d="M159.9 307.7l82.6 2.4v-2.4zM159.9 307.7l82.6 2.4h-82.6z"/>
<path d="M74.4 304.8l42.7 5.3v-5.3zM74.4 304.8l42.7 5.3h-42.7z"/>
<path d="M33.7 304.8l19.2 5.3v-5.3zM33.7 304.8l19.2 5.3h-19.2z"/>
</g>
<!-- layer: dimension -->
<path d="M51.5 239.5h2.4l-1.2 7.1zM75.6 269.2h2.4l-1.2 7.2z" fill="#000" stroke="#000" stroke-width=".3"/>
<!-- layer: FUR -->
<g fill="none" stroke="#535353" stroke-width=".3">
<path d="M218.9 137.8l1.3 .4 .2 .4M219.4 138h.1M219.8 139.8a20.8 20.8 0 0 1 8.9 3.2M220.1 139.2a21.8 21.8 0 0 1 8.7 3M220.4 138.6l-3.6 7.7-.2 .2-.6-.2-.2-.4 3.2-8.3a.98 .98 0 0 1 1.1-.6 19.2 19.2 0 0 1 10.6 4.1v.6l-2.8 8.5-.4 .2-.4-.1-.2-.3 2.1-8.3M194.2 153.6h.1M194.7 152.8l-.8 1.1M200.5 144.2h.1M200.7 145.5a22.3 22.3 0 0 0-5.2 7.7M200.8 143.7l-.7 1.2v.3l7.5 4.1 .4-.1 .3-.3-.2-.5-7.5-4.8a1 1 0 0 0-1.3 .2 19.6 19.6 0 0 0-6 9.5l.3 .6 7.3 5.2 .5-.1 .2-.5-.1-.3-6.6-5.5-.2 .1M201.3 145.9a21.9 21.9 0 0 0-5.3 7.7M208.3 148.8a1.53 1.53 0 0 1 .5 2.2 27.7 27.7 0 0 1-5.9 8.2l-.8 .2-.8-.4"/>
<path d="M215.9 146.3a1.56 1.56 0 0 0 .9 2.1 25.6 25.6 0 0 0 9.6 3.1l.7-.4 .5-.7M229 141.6l.3-.1 1.3 .4M230.1 141.8h.1M201.5 205.1h26.8v11.2h-26.8z"/>
<circle cx="215.9" cy="159.1" r="6.2"/>
<circle cx="202.9" cy="206.2" r=".61"/>
<circle cx="202.9" cy="215" r=".61"/>
<circle cx="226.9" cy="206.2" r=".61"/>
<circle cx="226.9" cy="215" r=".61"/>
</g>
<!-- layer: trees -->
<g fill="none" stroke="#484848" stroke-width=".3">
<path d="M235.6 138.1a1.25 1.25 0 0 0-1 1.4 1.25 1.25 0 0 0 1.4 1M236.3 136.6a1.21 1.21 0 0 0-1.6 .4 1.21 1.21 0 0 0 .2 1.6M236.5 138.4l-.2 .6 .2 .6M236.6 139.9a1.84 1.84 0 0 0-.1 2.1 1.84 1.84 0 0 0 2 .8M236.8 135.5l-.5 .2-.2 .4M237.1 135.3a.95 .95 0 0 0-1.3-.2 .95 .95 0 0 0-.1 1.4M238.2 133.8a1.59 1.59 0 0 1 2.5 .7M238.2 137.4a.74 .74 0 0 0-1-.3 .74 .74 0 0 0-.4 .9M238.3 134.7a.53 .53 0 0 0-.6-.5 .53 .53 0 0 0-.5 .6M238.3 136.9l.8-.3 .6 .5M238.7 134.6a1.21 1.21 0 0 0-1.2-.8 1.21 1.21 0 0 0-1.1 1M238.9 134.2l.6-.3 .6 .5"/>
<path d="M239 135.7a.91 .91 0 0 0-1-.6 .91 .91 0 0 0-.8 .9M239.6 133.3l1.1-.2 .7 .4M240.3 134.8a.91 .91 0 0 1 1-.2 .91 .91 0 0 1 .6 .9M240.5 135.4a1.25 1.25 0 0 0-1.9 .1M240.7 133.8a1.33 1.33 0 0 1 1.6 0 1.33 1.33 0 0 1 .5 1.5M240.8 136.8l.7 .3v.9M241 134a.99 .99 0 0 1 1.1 .1 .99 .99 0 0 1 .3 1M241.3 138.9l.3 .9-.6 .7M241.9 136.1a.66 .66 0 0 1 1.1 0 .66 .66 0 0 1-.4 1M242.2 138.6a1.04 1.04 0 0 1 .4 1.1 1.04 1.04 0 0 1-.8 .8M242.2 133.7l1.1 .4 .4 .7M243 136.8a1.8 1.8 0 0 1-.3 2.5"/>
<path d="M243.1 134.8a1.12 1.12 0 0 1 1.1 .8 1.12 1.12 0 0 1-.4 1.3M243.2 135.5l.5 .2-.1 .5M243.3 136.9l.6 .7-.2 .8M243.5 139.3l.1 .7-.5 .4M244 137.1a.99 .99 0 0 1 .5 1.1 .99 .99 0 0 1-.9 .8M244.2 139.1a1.21 1.21 0 0 1 .5 1.3 1.21 1.21 0 0 1-1.2 .9M244.3 136.3a2.1 2.1 0 0 1 .4 3M235.4 149.7a1.25 1.25 0 0 0-.9 1.4 1.25 1.25 0 0 0 1.4 1.1M236.2 148.3a1.21 1.21 0 0 0-1.5 .4 1.21 1.21 0 0 0 .2 1.6M236.4 150.1l-.2 .6 .1 .6M236.4 151.5a1.84 1.84 0 0 0 0 2.2 1.84 1.84 0 0 0 1.9 .7M236.6 147.2l-.4 .1-.3 .4"/>
<path d="M236.9 152.3a.91 .91 0 0 0 1 .7M237 140.6a.91 .91 0 0 0 1 .8M237 146.9a.95 .95 0 0 0-1.4-.2 .95 .95 0 0 0-.1 1.4M238 145.4a1.59 1.59 0 0 1 2.6 .7M238.1 149.1a.74 .74 0 0 0-1-.3 .74 .74 0 0 0-.4 .9M238.2 148.5l.8-.3 .6 .6M238.2 146.3a.53 .53 0 0 0-.6-.4 .53 .53 0 0 0-.5 .6M238.3 153.6a.99 .99 0 0 0 .6 1 .99 .99 0 0 0 1.2-.4M238.4 141.9a.99 .99 0 0 0 .6 1.1 .99 .99 0 0 0 1.2-.4M238.4 152.1l.6 .5 1.1-.1M238.5 140.4l.6 .5 1.1-.1M238.6 146.2a1.21 1.21 0 0 0-1.3-.8 1.21 1.21 0 0 0-1 1.1"/>
<path d="M238.8 145.9l.6-.3 .5 .5M238.9 147.4a.91 .91 0 0 0-1.1-.6 .91 .91 0 0 0-.7 .9M239.2 153.3a.99 .99 0 0 0 1.7 .1M239.3 141.7a.99 .99 0 0 0 1.8 .1M239.5 145l1.1-.2 .7 .3M240.2 146.5a.91 .91 0 0 1 1-.2 .91 .91 0 0 1 .5 .9M240.4 147a1.25 1.25 0 0 0-1.9 .1M240.6 145.5a1.33 1.33 0 0 1 1.5 0 1.33 1.33 0 0 1 .6 1.4M240.7 148.4l.7 .4v.8M240.9 145.7a.99 .99 0 0 1 1 .1 .99 .99 0 0 1 .4 1M241.1 150.6l.3 .9-.5 .7M241.8 147.7a.66 .66 0 0 1 1.1 .1 .66 .66 0 0 1-.4 1"/>
<path d="M242.1 145.3l1 .5 .4 .6M242.1 150.3a1.04 1.04 0 0 1 .4 1 1.04 1.04 0 0 1-.8 .8M242.5 153.3a1.55 1.55 0 0 1-.7 1.6 1.55 1.55 0 0 1-1.8-.2M242.6 141.6a1.55 1.55 0 0 1-.7 1.6 1.55 1.55 0 0 1-1.8-.1M242.9 148.5a1.8 1.8 0 0 1-.4 2.5M242.9 146.5a1.12 1.12 0 0 1 1.2 .8 1.12 1.12 0 0 1-.5 1.3M243.1 147.1l.5 .2-.2 .5M243.3 148.6l.5 .6-.2 .9M243.4 150.9l.1 .7-.5 .5M243.7 152.6a.78 .78 0 0 1-.3 1 .78 .78 0 0 1-1-.2M243.8 141a.78 .78 0 0 1-.3 1 .78 .78 0 0 1-1-.2M243.9 148.8a.99 .99 0 0 1 .5 1.1 .99 .99 0 0 1-.9 .8"/>
<path d="M244.1 150.7a1.21 1.21 0 0 1 .5 1.4 1.21 1.21 0 0 1-1.1 .8M244.2 147.9a2.1 2.1 0 0 1 .3 3M234.8 179a1.25 1.25 0 0 0-1 1.4 1.25 1.25 0 0 0 1.4 1M234.9 167.3a1.25 1.25 0 0 0-1 1.4 1.25 1.25 0 0 0 1.4 1.1M235.5 177.6a1.21 1.21 0 0 0-1.6 .4 1.21 1.21 0 0 0 .2 1.5M235.5 165.9a1.21 1.21 0 0 0-1.5 .4 1.21 1.21 0 0 0 .2 1.6M235.7 179.4l-.2 .5 .2 .6M235.8 167.7l-.2 .6 .1 .6M235.9 169.2a1.84 1.84 0 0 0-.1 2.1 1.84 1.84 0 0 0 2 .8M236 176.5l-.5 .1-.2 .4M236 164.8l-.4 .1-.3 .5M236.3 176.2a.95 .95 0 0 0-1.4-.2 .95 .95 0 0 0-.1 1.4"/>
<path d="M236.3 169.9a.91 .91 0 0 0 1 .8M236.4 164.5a.95 .95 0 0 0-1.3-.1 .95 .95 0 0 0-.1 1.3M237.3 174.7a1.59 1.59 0 0 1 2.6 .7M237.4 178.4a.74 .74 0 0 0-1-.4 .74 .74 0 0 0-.4 1M237.5 163.1a1.59 1.59 0 0 1 2.5 .7M237.5 175.6a.53 .53 0 0 0-.7-.4 .53 .53 0 0 0-.4 .6M237.5 177.8l.8-.3 .6 .6M237.5 166.7a.74 .74 0 0 0-1-.3 .74 .74 0 0 0-.3 .9M237.5 164a.53 .53 0 0 0-.6-.5 .53 .53 0 0 0-.4 .6M237.6 166.1l.8-.2 .6 .5M237.7 171.2a.99 .99 0 0 0 .6 1 .99 .99 0 0 0 1.2-.3M237.8 169.7l.6 .5 1-.1"/>
<path d="M237.9 175.5a1.21 1.21 0 0 0-1.3-.8 1.21 1.21 0 0 0-1 1M238 163.8a1.21 1.21 0 0 0-1.2-.8 1.21 1.21 0 0 0-1.1 1.1M238.1 175.1l.6-.2 .6 .4M238.1 176.7a.91 .91 0 0 0-1-.6 .91 .91 0 0 0-.7 .9M238.2 163.5l.6-.3 .5 .5M238.3 165a.91 .91 0 0 0-1.1-.6 .91 .91 0 0 0-.7 .9M238.6 171a.99 .99 0 0 0 1.7 .1M238.8 174.2l1.1-.2 .7 .4M238.9 162.6l1.1-.2 .7 .3M239.4 175.8a.91 .91 0 0 1 1.1-.2 .91 .91 0 0 1 .5 .9M239.6 164.1a.91 .91 0 0 1 1-.2 .91 .91 0 0 1 .5 .9M239.7 176.3a1.25 1.25 0 0 0-2 .1"/>
<path d="M239.8 164.6a1.25 1.25 0 0 0-2 .1M239.9 174.8a1.33 1.33 0 0 1 1.6 0 1.33 1.33 0 0 1 .5 1.4M240 177.7l.7 .4v.8M240 163.1a1.33 1.33 0 0 1 1.6 0 1.33 1.33 0 0 1 .5 1.5M240.1 166.1l.8 .3-.1 .9M240.2 175a.99 .99 0 0 1 1.1 0 .99 .99 0 0 1 .3 1.1M240.3 163.3a.99 .99 0 0 1 1 .1 .99 .99 0 0 1 .4 1M240.4 179.9l.3 .8-.5 .8M240.5 168.2l.3 .9-.5 .7M241.1 177a.66 .66 0 0 1 1 .1 .66 .66 0 0 1-.4 .9M241.2 165.4a.66 .66 0 0 1 1.1 0 .66 .66 0 0 1-.4 1M241.4 174.6l1 .5 .4 .6"/>
<path d="M241.4 179.6a1.04 1.04 0 0 1 .4 1 1.04 1.04 0 0 1-.8 .8M241.5 163l1 .4 .4 .7M241.5 167.9a1.04 1.04 0 0 1 .4 1 1.04 1.04 0 0 1-.8 .8M241.9 170.9a1.55 1.55 0 0 1-.7 1.6 1.55 1.55 0 0 1-1.8-.2M242.2 177.7a1.8 1.8 0 0 1-.4 2.6M242.2 175.8a1.12 1.12 0 0 1 1.2 .7 1.12 1.12 0 0 1-.5 1.3M242.3 166.1a1.8 1.8 0 0 1-.4 2.5M242.3 176.4l.5 .2-.1 .5M242.4 164.1a1.12 1.12 0 0 1 1.1 .8 1.12 1.12 0 0 1-.5 1.3M242.5 164.7l.5 .2-.2 .5M242.5 177.9l.6 .6-.2 .8M242.7 166.2l.5 .6-.2 .9"/>
<path d="M242.8 168.6l.1 .6-.5 .5M243.1 170.2a.78 .78 0 0 1-.3 1 .78 .78 0 0 1-1-.2M243.2 178.1a.99 .99 0 0 1 .5 1 .99 .99 0 0 1-.9 .8M243.3 166.4a.99 .99 0 0 1 .5 1.1 .99 .99 0 0 1-.9 .8M243.5 168.3a1.21 1.21 0 0 1 .5 1.4 1.21 1.21 0 0 1-1.2 .8M243.5 177.2a2.1 2.1 0 0 1 .4 3M243.6 165.6a2.1 2.1 0 0 1 .3 2.9M233.8 199.7a1.25 1.25 0 0 0-.9 1.5 1.25 1.25 0 0 0 1.3 1M234.5 198.3a1.21 1.21 0 0 0-1.5 .5 1.21 1.21 0 0 0 .2 1.5M235 197.3l-.5 .1-.2 .4M235.4 196.9a.95 .95 0 0 0-1.4-.1 .95 .95 0 0 0-.1 1.4M235.7 180.8a1.84 1.84 0 0 0-.1 2.1 1.84 1.84 0 0 0 2 .8"/>
<path d="M236.2 181.5a.91 .91 0 0 0 1 .8M236.4 195.5a1.59 1.59 0 0 1 2.6 .7M236.4 199.2a.74 .74 0 0 0-1-.4 .74 .74 0 0 0-.3 1M236.5 196.4a.53 .53 0 0 0-.6-.5 .53 .53 0 0 0-.5 .7M236.5 198.6l.8-.3 .6 .6M236.9 196.3a1.21 1.21 0 0 0-1.2-.8 1.21 1.21 0 0 0-1.1 1M237.1 195.9l.7-.3 .5 .5M237.2 197.4a.91 .91 0 0 0-1-.6 .91 .91 0 0 0-.8 1M237.6 182.8a.99 .99 0 0 0 .6 1.1 .99 .99 0 0 0 1.2-.4M237.7 181.4l.6 .4h1.1M237.8 195l1.1-.2 .7 .4M238.5 182.6a.99 .99 0 0 0 1.7 .1"/>
<path d="M238.5 196.5a.91 .91 0 0 1 1-.2 .91 .91 0 0 1 .6 .9M238.7 197a1.25 1.25 0 0 0-1.9 .2M238.9 195.5a1.33 1.33 0 0 1 1.6 0 1.33 1.33 0 0 1 .5 1.5M239 198.5l.8 .3-.1 .9M239.2 195.7a.99 .99 0 0 1 1.1 .1 .99 .99 0 0 1 .4 1M240.1 197.8a.66 .66 0 0 1 1.1 0 .66 .66 0 0 1-.4 1M240.4 195.4l1 .4 .4 .7M241.2 198.5a1.8 1.8 0 0 1-.3 2.5M241.3 196.5a1.12 1.12 0 0 1 1.1 .8 1.12 1.12 0 0 1-.4 1.3M241.4 197.1l.5 .2-.1 .5M241.6 198.6l.5 .7-.2 .8M241.8 182.5a1.55 1.55 0 0 1-.8 1.7 1.55 1.55 0 0 1-1.7-.2"/>
<path d="M242.2 198.9a.99 .99 0 0 1 .5 1 .99 .99 0 0 1-.8 .8M242.5 198a2.1 2.1 0 0 1 .4 2.9M242.7 180.2l.1 .7-.5 .5M243 181.9a.78 .78 0 0 1-.3 1 .78 .78 0 0 1-1-.2M243.4 180a1.21 1.21 0 0 1 .5 1.4 1.21 1.21 0 0 1-1.2 .8M233.7 211.4a1.25 1.25 0 0 0-1 1.4 1.25 1.25 0 0 0 1.4 1M234.4 210a1.21 1.21 0 0 0-1.6 .4 1.21 1.21 0 0 0 .2 1.6M234.6 211.8l-.2 .6 .2 .6M234.7 213.2a1.84 1.84 0 0 0-.1 2.2 1.84 1.84 0 0 0 2 .8M234.7 200.2l-.2 .5 .2 .6M234.8 201.6a1.84 1.84 0 0 0-.1 2.1 1.84 1.84 0 0 0 2 .8M234.9 208.9l-.5 .1-.2 .4"/>
<path d="M235.1 214a.91 .91 0 0 0 1 .7M235.2 202.3a.91 .91 0 0 0 1 .8M235.2 208.6a.95 .95 0 0 0-1.3-.2 .95 .95 0 0 0-.1 1.4M236.3 207.1a1.59 1.59 0 0 1 2.5 .7M236.3 210.8a.74 .74 0 0 0-1-.3 .74 .74 0 0 0-.4 .9M236.4 208a.53 .53 0 0 0-.7-.4 .53 .53 0 0 0-.4 .6M236.4 210.2l.8-.3 .6 .6M236.5 215.3a.99 .99 0 0 0 .6 1.1 .99 .99 0 0 0 1.2-.4M236.6 213.8l.6 .5 1.1-.1M236.6 203.6a.99 .99 0 0 0 .7 1.1 .99 .99 0 0 0 1.1-.4M236.7 202.1l.6 .5 1.1-.1M236.8 207.9a1.21 1.21 0 0 0-1.2-.8 1.21 1.21 0 0 0-1.1 1.1"/>
<path d="M237 207.6l.6-.3 .6 .5M237.1 209.1a.91 .91 0 0 0-1-.6 .91 .91 0 0 0-.8 .9M237.4 215a.99 .99 0 0 0 1.8 .1M237.6 203.4a.99 .99 0 0 0 1.7 .1M237.7 206.7l1.1-.2 .7 .3M238.4 208.2a.91 .91 0 0 1 1-.2 .91 .91 0 0 1 .6 .9M238.6 208.7a1.25 1.25 0 0 0-2 .1M238.8 207.2a1.33 1.33 0 0 1 1.6 0 1.33 1.33 0 0 1 .5 1.4M238.9 210.1l.8 .4v.8M239.1 207.4a.99 .99 0 0 1 1.1 .1 .99 .99 0 0 1 .3 1M239.4 212.3l.3 .9-.6 .7M239.4 200.6l.3 .9-.5 .7"/>
<path d="M240 209.4a.66 .66 0 0 1 1.1 .1 .66 .66 0 0 1-.4 1M240.3 207.1l1 .4 .4 .6M240.3 212a1.04 1.04 0 0 1 .4 1.1 1.04 1.04 0 0 1-.7 .8M240.4 200.3a1.04 1.04 0 0 1 .4 1.1 1.04 1.04 0 0 1-.8 .8M240.7 215a1.55 1.55 0 0 1-.7 1.6 1.55 1.55 0 0 1-1.8-.2M240.9 203.3a1.55 1.55 0 0 1-.8 1.7 1.55 1.55 0 0 1-1.8-.2M241.1 210.2a1.8 1.8 0 0 1-.4 2.5M241.2 208.2a1.12 1.12 0 0 1 1.1 .8 1.12 1.12 0 0 1-.4 1.3M241.3 208.8l.5 .2-.1 .5M241.4 210.3l.6 .6-.2 .9M241.6 212.7l.1 .6-.5 .5M241.7 201l.1 .7-.5 .4"/>
<path d="M241.9 214.3a.78 .78 0 0 1-.3 1 .78 .78 0 0 1-1-.2M242 202.7a.78 .78 0 0 1-.3 1 .78 .78 0 0 1-1-.2M242.1 210.5a.99 .99 0 0 1 .5 1.1 .99 .99 0 0 1-.9 .8M242.3 212.4a1.21 1.21 0 0 1 .5 1.3 1.21 1.21 0 0 1-1.2 .9M242.4 209.7a2.1 2.1 0 0 1 .4 2.9M242.4 200.8a1.21 1.21 0 0 1 .5 1.3 1.21 1.21 0 0 1-1.1 .9"/>
</g>
<text font-size="7.1" x="230" y="366.8">ARKITON</text>
<text font-size="6.2" x="139.2" y="231.8" transform="rotate(-180 139.2 231.8)">V</text>
<g font-size="5.8">
<text x="242.7" y="343.9">OPTION 05</text>
<text x="212.2" y="354.1">FIRST FLOOR PLAN</text>
</g>
<g font-size="5.1">
<text x="212.1" y="375.2">Chief Architect : Ar.Sejal Gorvadiya</text>
<text x="211.7" y="383.8">Office:KuberNagar,ThaltejAhmedabad</text>
<text x="211.7" y="389.9">Contact no: 9712345614</text>
</g>
<g font-size="4.8">
<text x="89.9" y="371.2">Date of Issue:</text>
<text x="130.7" y="370.8">Drawn By:</text>
<text x="23.3" y="372.8">Project :</text>
<text x="90.9" y="380.8">14/03/2020</text>
<text x="164.7" y="385.3">1105.049 SQ FT</text>
</g>
<text font-size="4.7" x="165.6" y="372.8">Total PLOT Area</text>
<g font-size="4.2">
<text x="130.9" y="71.2">M. BEDROOM</text>
<text x="208.5" y="71.6">TOILET</text>
<text x="131.5" y="76">11'4&quot; X 20'7&quot;</text>
<text x="206.5" y="77.4">6'6&quot; X 6'0&quot;</text>
<text x="205.2" y="108.1">DRESSING</text>
<text x="206.5" y="114">6'6&quot; X 5'9&quot;</text>
<text x="58.8" y="153.8">TEMPLE</text>
<text x="57.8" y="158.1">6'11&quot; X 12'0&quot;</text>
<text x="150.4" y="178.2">SITTING</text>
<text x="202.3" y="177.4">BALCONY</text>
<text x="149.1" y="183.5">13'9&quot; X 13'0&quot;</text>
<text x="202.5" y="182.6">7'1&quot; X 13'0&quot;</text>
<text x="252.4" y="197.1" transform="rotate(-90 252.4 197.1)">D</text>
<text x="252.4" y="205" transform="rotate(-90 252.4 205)">A</text>
<text x="48.2" y="215.3">UP</text>
<text x="252.4" y="213.4" transform="rotate(-90 252.4 213.4)">O</text>
<text x="252.4" y="222.5" transform="rotate(-90 252.4 222.5)">R</text>
<text x="205.2" y="243.8">DRESSING</text>
<text x="206.5" y="249.7">6'6&quot; X 5'2&quot;</text>
<text x="74" y="257.1">DN</text>
<text x="136.3" y="276.1">M. BEDROOM</text>
<text x="137" y="281.5">13'5&quot; X 10'7&quot;</text>
<text x="208.5" y="277.1">TOILET</text>
<text x="206.5" y="283">6'6&quot; X 6'0&quot;</text>
<text x="123.1" y="320.3">R</text>
<text x="132.2" y="320.3">O</text>
<text x="140.5" y="320.3">A</text>
<text x="148.5" y="320.3">D</text>
</g>
<text font-size="2.1" x="140.3" y="231.8" transform="rotate(-180 140.3 231.8)">T</text>
</svg>
